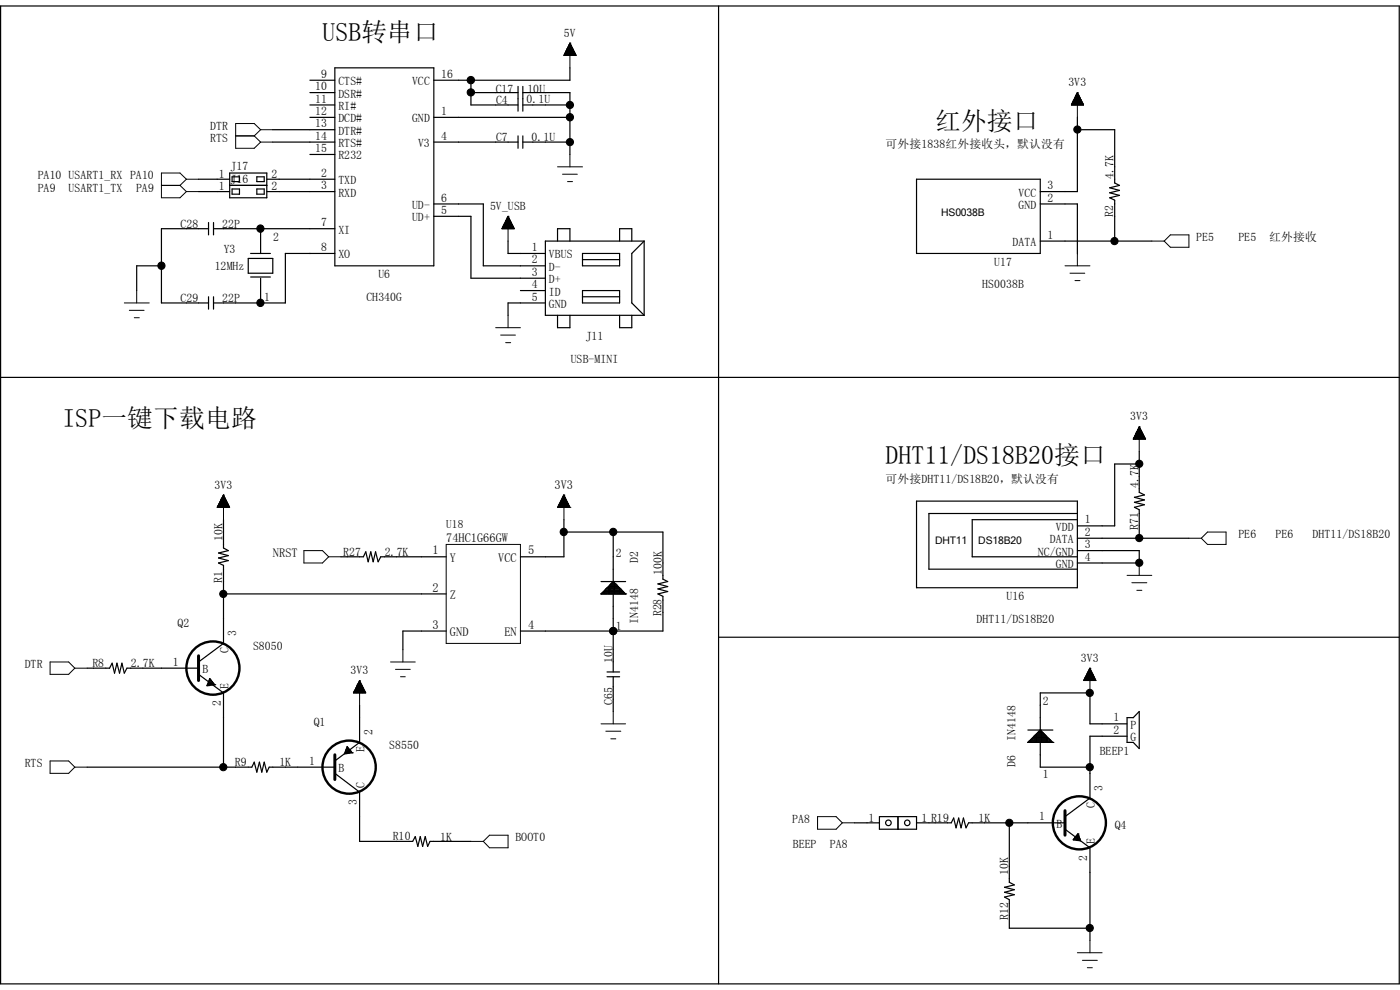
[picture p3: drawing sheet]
<svg xmlns="http://www.w3.org/2000/svg" width="297mm" height="210mm" viewBox="0 0 297 210" stroke-linecap="round" stroke-linejoin="round" font-family="sans-serif">
<g fill="none" stroke="#000" stroke-width=".25">
<path d="M.1 1.3h296.7v207.4h-296.7zM65.7 17h5.3M65.7 19.6h5.3M71 14.4h21v42h-21zM99.9 19.6h10M99.9 17v5.3h10M109.9 18.3v5.3M110.9 19.6h10v13.2M110.9 18.3v5.3M120.9 14.4v2.6h-28.9M152.4 1.3v207.4M42.1 38h6.6"/>
<path d="M48.7 39.3h7.9M48.7 36.7h7.9v5.3h-7.9zM49.2 37.5h1.6v1h-1.6zM54.5 37.5h1.5v1h-1.5zM56.6 38h14.4M57.9 30.1h13.1M57.9 27.5h13.1M65.7 24.9h5.3M65.7 22.3h5.3M65.7 32.8h5.3M92 24.9h28.9M92 30.1h17.9"/>
<path d="M109.9 28.8v2.7M110.9 30.1h10M110.9 22.3h10M110.9 28.8v2.7M194.4 38h26.3v15.8h-26.3zM228.6 24.9v15.7h-7.9M228.6 27.5h7.9v11.3l1 .5-2.1 .5 2.1 .6-2.1 .5 2.1 .5-2.1 .6 1.1 .5v8.6M34.2 56.4h-5.2v5.2M42.1 40.6h6.6M44.2 47.2v2.6M44.2 48.5h-10v15.8h10M45.3 47.2v2.6"/>
<path d="M45.3 48.5h25.7M49.2 40.1h1.6v1.1h-1.6zM52.7 54.8h5.2v3.2h-5.2zM53.2 53.8h4.2M53.2 58.8h4.2M54.5 40.1h1.5v1.1h-1.5zM55.3 48.5h.1M55.3 48.5v5.3M55.3 59v5.3M56.6 40.6h14.4M71 53.8h-10.5v10.5h-15.2M92 43.3h10.5v13.1h13.2"/>
<path d="M92 45.9h7.9v13.1h15.8M107.8 51.1v2.7h7.9M118.3 51.1v-2.6h2.6v2.6M123.6 53.8h7.8v2.6h-7.8zM123.6 55.1h7.8M131.4 51.1v-2.6h2.6v2.6M136.7 51.1h-21v15.8h21M136.7 51.1v15.8M136.7 51.1l-2.7 2.7v10.5l2.7 2.6M220.7 43.3h7.9v10.5M220.7 51.1h23.6M44.2 62.9v2.7"/>
<path d="M45.3 62.9v2.7M55.3 64.3h.1M110.4 61.6h5.3M115.7 64.3h-7.9v2.6M118.3 66.9v2.6h2.6v-2.6M123.6 61.6h7.8v2.7h-7.8zM123.6 62.9h7.8M131.4 66.9v2.6h2.6v-2.6M.1 80.1h296.7M241.7 98.4h-5.2v13.1h-7.9M241.7 95.8v8.6l1.1 .6-2.1 .5 2.1 .5-2.1 .6 2.1 .5-2.1 .5 1 .5v6.1M47.4 110.2v6l1 .6-2 .5 2 .6-2 .5 2 .5-2 .5 1 .5v16.6l-5.3 3.9"/>
<path d="M72.3 118.1h4.8l.5-1 .5 2.1 .6-2.1 .5 2.1 .5-2.1 .5 2.1 .6-1.1h13.9M119.6 110.2v7.9h-9.2M119.6 112.9h21v10l1 .5-2 .5 2 .5-2 .5 2 .6-2 .5 1 .5v7.4h-30.2M130.1 112.9v29.6M194.4 106.3h34.2v18.4h-34.2zM228.6 116.8h13.1v2.6M228.6 110.2h-22.4v7.9h22.4M228.6 108.9h-31.5v11.8h31.5M228.6 114.2h23.6M228.6 119.4h13.1M241.7 119.4h.1M47.4 126h47.3"/>
<path d="M94.7 133.9h-9.2v3.9M127.5 126h.1M127.5 126h5.2M127.5 123.4h5.2M127.8 126v-.3h4.7v.3M128 126v-.5h4.2v.5M128.3 126v-.8h3.7v.8M128.5 126v-1.1h3.2v1.1M128.8 126v-1.3h2.6v1.3M129.1 126v-1.6h2v1.6M129.3 126v-1.9h1.6v1.9M129.6 126v-2.1h1v2.1"/>
<path d="M129.8 126v-2.4h.5v2.4M130.1 123.4h.1M130.1 133.9h.1M130.1 123.4l2.6 2.6M130.1 123.4l-2.6 2.6M132.7 126h.1M152.4 135.2h144.4M18.5 141.7h4.7l.6-1 .5 2.1 .5-2.1 .6 2.1 .5-2.1 .5 2.1 .5-1.1h15.2M42.1 143l5.3 4v15.7M44 145.3v.1h.5M44.1 145.2h1.3M44.2 144.9h1.1"/>
<path d="M44.2 144.7v.7M44.3 144.7h.7M44.4 144.4h.4M44.4 144.1h.2M44.5 143.9l1.1 1.3M44.5 143.9l-.6 1.6 1.7-.3M44.5 143.9v1.4M44.8 144.3v1M45 144.6v.7M45.3 144.9v.3M45.6 145.2h.1M73.1 159.8l.6 .1"/>
<path d="M73.2 159.6h1.4M73.3 159.3h1.1M73.4 159v.9M73.4 159h.8M73.5 158.8h.5M73.6 158.5h.1M73.7 158.4l1 1.3M73.7 158.4l-.6 1.5 1.6-.2M73.7 158.4v1.4M73.9 158.7v1.1M74.2 159v.8M74.5 159.4v.3"/>
<path d="M74.7 159.7h.1M76.3 149.6v7.9l-5.3 3.9M128.8 143.6h2.6M128.8 142.5h2.6M130.1 143.6v7.3M218.1 157.5h.1M218.1 157.5h5.3M218.1 154.9h5.3M218.3 157.5v-.3h4.8v.3M218.6 157.5v-.5h4.2v.5M218.9 157.5v-.8h3.6v.8M219.1 157.5v-1h3.1v1"/>
<path d="M219.4 157.5v-1.3h2.6v1.3M219.6 157.5v-1.6h2.1v1.6M219.9 157.5v-1.8h1.6v1.8M220.2 157.5v-2.1h1v2.1M220.4 157.5v-2.4h.6v2.4M220.7 154.9h.1M220.7 154.9l2.7 2.6M220.7 154.9l-2.6 2.6M223.4 157.5h.1M231.2 147h.1M231.2 147h-10.5v15.7h10.5M231.2 147v6.5h7.9"/>
<path d="M239.1 152.2h1.3l1.3-1.3v7.9l-1.3-1.3h-1.3zM239.1 156.2h-7.9v13.1l-5.3 3.9M18.5 162.7h34.9l.5-1 .6 2.1 .5-2.1 .5 2.1 .5-2.1 .6 2.1 .5-1.1h13.9M71 164l5.3 4v10.5h11.2l.6-1 .5 2 .6-2 .5 2 .5-2 .5 2 .5-1h8.7M181.3 174.5h5.3M186.6 173.2h7.8v2.7h-7.8zM190.5 173.2v2.7M194.4 174.5h7.4l.5-1 .5 2.1 .6-2.1 .5 2.1 .5-2.1 .5 2.1 .6-1.1h20.4M214.1 174.5v12.7l1.1 .5-2.1 .5 2.1 .5-2.1 .6 2.1 .5-2.1 .5 1 .5v6.1h17.1M225.9 175.9l5.3 3.9v19.7M228 177.7h1M228 177.7v.5"/>
<path d="M228.2 177.5h.7M228.3 177.3v.9M228.5 178.2h.7M228.5 177.2h.3M228.6 177v1.3M228.7 176.9h.1M228.7 176.9l.5 1.5-1.5-.3zM228.9 177.2v1.1M229.1 178h-1.3v.2M229.1 177.9v.5"/>
<circle cx="188.5" cy="174.5" r=".59"/>
<circle cx="192.5" cy="174.5" r=".58"/>
</g>
<g fill="none" stroke="#000" stroke-width=".51">
<circle cx="45.2" cy="141.7" r="5.6"/>
<circle cx="74.1" cy="162.7" r="5.6"/>
<circle cx="229" cy="174.5" r="5.6"/>
</g>
<path d="M42.1 139.1v5.3M71 160.1v5.3M225.9 172v5.2" fill="none" stroke="#000" stroke-width=".63"/>
<g fill="none" stroke="#000" stroke-width=".21">
<path d="M119.7 11.6h2.5v.2M119.7 11.6v.2M119.7 11.6h2.4M119.8 11.5h2.3v.3M119.8 11.4v.4M119.8 11.3h2.2M119.9 11.2h2.1v.6M119.9 11.2v.6M119.9 11.1h2M120 11h1.8v.8M120 11v.8M120 10.9h1.8"/>
<path d="M120.1 10.8h1.7v1M120.1 10.8v1M120.1 10.7h1.6M120.2 10.6h1.5v1.2M120.2 10.5v1.3M120.2 10.5h1.4M120.3 10.4h1.2v1.4M120.3 10.3v1.5M120.4 10.3h1.1M120.4 10.2h1.1v1.6M120.4 10.1v1.7M120.4 10.1h1"/>
<path d="M120.5 10h.8v1.8M120.5 9.9v1.9M120.6 9.9h.7M120.6 9.7h.6v2.1M120.6 9.7v2.1M120.6 9.7h.6M120.7 9.6h.5v2.2M120.7 9.4v2.4M120.8 9.4h.3M120.8 9.4h.2v2.4M120.8 9.2v2.6M120.9 9.2h.1"/>
<path d="M120.9 9.1h.1M120.9 9.1v5.3M120.9 9.1l-1.3 2.7h2.6M120.9 9.1l1.3 2.7M228.3 20v2.3M228.4 20h.3M228.5 19.9h.2v2.4M228.5 19.7v2.6M228.5 19.7h.1M228.6 19.6h.1M228.6 19.6v5.3M228.6 19.6l-1.3 2.7"/>
<path d="M228.6 19.6l1.3 2.7h-2.6M34.2 39.3h4M38.2 39.3l1.3 1.3M39.5 38l-1.3-1.3h-4v5.3h4l1.3-1.4M39.5 38h2.6M39.5 38l-1.3 1.3M50 28.8h3.9M53.9 28.8l1.4 1.3M55.3 27.5h2.6M55.3 27.5l-1.4 1.3M55.3 27.5l-1.4-1.3h-3.9v5.3h3.9l1.4-1.4M55.3 30.1h2.6"/>
<path d="M118.3 35.4h5.3M119.3 37h3.2M120.4 38.5h1.1M120.9 32.8v2.6M227.3 22.3v-.2h2.5v.2M227.4 22.1h2.4M227.4 22.3v-.4h2.3v.4M227.5 21.8h2.2M227.5 21.8h2.1v.5M227.5 21.7v.6M227.6 21.6h2M227.6 21.5h1.9v.8"/>
<path d="M227.6 21.5v.8M227.7 21.4h1.8M227.7 22.3v-1h1.7v1M227.8 21.2h1.6M227.8 21.1h1.5v1.2M227.8 21v1.3M227.9 21h1.3M228 20.9h1.2v1.4M228 20.8v1.5M228 20.8h1.2M228 20.7h1.1v1.6M228 20.6v1.7"/>
<path d="M228.1 20.6h1M228.2 20.5h.8v1.8M228.2 20.4v1.9M228.2 20.4h.7M228.3 20.3h.6v2M228.3 20.2v2.1M228.3 20.2h.6M228.3 20.1h.5v2.2M39.5 40.6h2.6M106.6 48.4l2.5 .1M106.6 48.3v.2M106.6 48.3h2.4"/>
<path d="M106.6 48.2h2.4v.3M106.6 48.2v.3M106.7 48.1h2.2M106.7 48h2.1v.5M106.7 47.9v.6M106.8 47.9h2M106.8 47.8h2v.7M106.8 47.7v.8M106.9 47.7h1.8M106.9 47.6h1.7v.9M106.9 47.5v1M107 47.5h1.6"/>
<path d="M107.1 47.4h1.4v1.1M107.2 47.2h1.2v1.3M107.2 47v1.5M107.2 47h1.2M107.3 46.9h1v1.6M107.4 46.7h.8v1.8M107.4 46.7v1.8M107.4 46.7h.8M107.5 46.5h.6v2M107.6 46.3h.4v2.2M107.6 46.2v2.3M107.6 46.2h.3"/>
<path d="M107.7 46.1h.2v2.4M107.8 45.9h.1M107.8 45.9v5.2M107.8 45.9l1.3 2.6h-2.6zM107.8 46l-.1 2.5M108.1 46.4h-.6v2.1M108.2 46.8h-.9v1.7M108.5 47.3h-1.4v1.2M225.9 56.4h5.3M227 58h3.1M228 59.5h1.1M228.6 53.8v2.6"/>
<path d="M244.3 51.1h2.7M247 51.1l1.3-1.3h3.9v2.7h-3.9zM26.4 64.3h5.3M27.4 65.8h3.2M28.5 67.4h1M29 61.6v2.7M105.2 69.5h5.2M106.2 71.1h3.1M107.3 72.7h1M107.8 66.9v2.6M240.5 93.1h2.5M240.5 93h2.4"/>
<path d="M240.5 93.1v-.3h2.4v.3M240.6 92.8h2.2M240.7 93.1v-.5h2.1v.5M240.7 92.5h2M240.7 92.5h2v.6M240.7 92.4v.7M240.8 92.3h1.8M240.9 93.1v-.9h1.6v.9M240.9 92.1h1.6M241 93.1v-1.1h1.4v1.1M241 91.9h1.4M241 91.8h1.3v1.3"/>
<path d="M241 91.7v1.4M241.1 91.7h1.2M241.2 91.6h1v1.5M241.2 91.5v1.6M241.3 91.5h.9M241.3 91.4h.8v1.7M241.3 91.3v1.8M241.3 91.3h.8M241.4 91.2h.6v1.9M241.4 91.1v2M241.4 91.1h.6M241.5 91h.4v2.1"/>
<path d="M241.5 90.8v2.3M241.6 90.8h.3M241.6 90.7h.2v2.4M241.6 90.6v2.5M241.6 90.6h.2M241.7 90.6h.1M241.7 90.6v5.2M241.7 90.6l1.3 2.5h-2.6zM46.1 107.6h2.6M46.1 107.4v.2M46.2 107.4h2.4M46.4 107.1h2v.5"/>
<path d="M46.4 107v.6M46.4 107h2M46.4 106.9h1.9M46.4 106.8v.8M46.5 106.8h1.8M46.6 106.7h1.6M46.6 106.6v1M46.6 106.6h1.6M46.7 106.5h1.4M46.8 106.3h1.2M46.8 106.1v1.5M46.8 106.2h1.2"/>
<path d="M46.9 106.1h1v1.5M46.9 105.9v1.7M46.9 106h1M46.9 105.9h.9v1.7M46.9 105.7v1.9M47 105.8h.8M47.1 105.7h.6M47.1 105.5v2.1M47.2 105.5h.5M47.2 105.5h.4v2.1M47.2 105.3v2.3M47.2 105.3h.3"/>
<path d="M47.3 105.2h.2v2.4M47.3 105.1v2.5M47.3 105.2h.2M47.4 105h.1M47.4 105v5.2M47.4 105l1.3 2.6h-2.6zM47.7 105.6v2M48 106.2v1.4M48.1 106.4h-1.4v1.2M48.1 106.5v1.1M48.2 106.7v.9M48.3 106.8v.8"/>
<path d="M48.5 107.2h-2.2l-.1 .4M48.6 107.3v.3M48.7 107.5v.1M64.5 116.8h3.9l1.3 1.3-1.3 1.3h-3.9zM69.7 118.1h2.6M94.7 115.5h15.7v21h-15.7zM118.3 107.6h.1M118.3 107.6h2.6M118.4 107.6h2.5M118.4 107.4h2.4M118.5 107.2h2.2M118.5 107.1v.5"/>
<path d="M118.5 107.1h2.1M118.6 107h2M118.7 106.8h1.8M118.7 106.7v.9M118.7 106.7h1.7M118.8 106.6h1.6M118.9 106.4h1.4M118.9 106.3v1.3M119 106.3h1.2M119 106.2h1.2M119.1 106h1M119.1 105.8v1.8"/>
<path d="M119.2 105.9h.8M119.3 105.8h.7M119.3 105.6v2M119.3 105.7h.6M119.3 105.5h.6M119.3 105.4v2.2M119.4 105.5h.4M119.4 105.3h.4M119.4 105.2v2.4M119.5 105.2h.2M119.5 105v2.6M119.6 105h.1"/>
<path d="M119.6 105v5.2M119.6 105l-1.3 2.6M119.6 105l1.3 2.6M119.7 105.1v2.5M119.8 105.3v2.3M119.9 105.5v2.1M120 105.7v1.9M120.1 105.9v1.7M120.1 106.1h-1l-.1 1.5M120.2 106.1v1.5M120.3 106.3v1.3M120.4 106.5h-1.5l-.1 1.1"/>
<path d="M120.4 106.6v1M120.5 106.8v.8M120.6 106.9h-1.9l-.1 .7M120.6 107v.6M120.7 107.2v.4M120.8 107.4h-2.4v.2M120.8 107.4v.2M120.9 107.6h.1M241.7 119.4v2.6M252.2 114.2h2.6M256.2 112.9h3.9v2.6h-3.9l-1.4-1.3zM85.5 137.8v2.6"/>
<path d="M239.1 122h5.2M240.1 123.6h3.2M241.2 125.2h1M10.6 140.4h4l1.3 1.3-1.3 1.3h-4zM15.9 141.7h2.6M75 146.8v.2M75.1 146.8h2.4M75.1 146.7h2.3M75.1 146.6v.4M75.2 146.6h2.2M75.2 146.5h2.1M75.2 146.4v.6"/>
<path d="M75.3 146.4h2M75.4 146.3h1.8M75.4 146.2v.8M75.4 146.2h1.8M75.4 146.1h1.7M75.4 146v1M75.5 146h1.6M75.6 145.9h1.4M75.6 145.8v1.2M75.6 145.8h1.4M75.6 145.7h1.3M75.6 145.5v1.5"/>
<path d="M75.7 145.6h1.2M75.7 145.5h1.1M75.7 145.3v1.7M75.8 145.3h1M75.9 145.2h.8M75.9 145.1v1.9M75.9 145.2h.7M76 145h.6M76 144.9v2.1M76 144.9h.5M76.1 144.8h.4M76.1 144.7v2.3"/>
<path d="M76.1 144.7h.4M76.2 144.7h.2M76.2 144.4v2.6M76.2 144.5h.1M76.3 144.4h.1M76.3 144.4v5.2M76.3 144.4l-1.3 2.6M76.3 144.4l1.3 2.6h-2.6M76.4 144.6v2.4M76.5 144.8v2.2M76.6 145v2M76.7 145.2v1.8"/>
<path d="M76.8 145.4v1.6M76.9 145.6v1.4M77 145.8v1.2M77.1 146v1M77.2 146.3v.7M77.3 146.5v.5M77.4 146.7v.3M77.6 146.9v.1M82.8 140.4h5.3M83.9 142h3.1M85 143.6h1M127.5 153.5h5.2"/>
<path d="M128.5 155.1h3.2M129.6 156.7h1M130.1 150.9v2.6M230 144.3h2.5M230 144.2v.2M230 144.2h2.4M230 144.1h2.4M230 144v.4M230.1 144h2.2M230.1 143.9h2.1M230.1 143.8v.6M230.2 143.8h2"/>
<path d="M230.3 143.7h1.9M230.3 143.6v.8M230.3 143.6h1.8M230.4 143.5h1.6M230.4 143.4v1M230.4 143.4h1.6M230.5 143.3h1.4M230.5 143.2v1.2M230.5 143.2h1.4v1.2M230.6 143h1.3M230.6 142.9v1.5M230.6 142.9h1.2"/>
<path d="M230.7 142.8h1M230.7 142.7v1.7M230.7 142.7h.9M230.8 142.6h.8M230.8 142.5v1.9M230.8 142.5h.8M230.9 142.4h.6M230.9 142.3v2.1M230.9 142.3h.6v2.1M231 142.2h.4M231 142v2.4M231.1 142.1h.3"/>
<path d="M231.1 142h.2M231.1 141.9v2.5M231.1 141.9h.2v2.5M231.2 141.8h.1M231.2 141.7v5.3M231.2 141.7l1.3 2.7h-2.6zM231.4 142.2v2.2M231.6 142.6v1.8M231.7 142.8v1.6M231.9 143v1.4M232 143.4v1M232.2 143.6v.8"/>
<path d="M232.2 143.8v.6M232.4 144.1v.3M232.5 144.3v.1M10.6 161.4h4l1.3 1.3-1.3 1.3h-4zM15.9 162.7h2.6M99.9 178.5h2.6M103.8 177.2h4v2.6h-4l-1.3-1.3zM173.4 173.2h4l1.3 1.3-1.3 1.4h-4zM178.7 174.5h2.6M231.2 199.5v2.6M228.6 202.1h5.2M229.6 203.7h3.2"/>
<path d="M230.7 205.3h1"/>
</g>
<g fill="#000" stroke="#000" stroke-width=".21">
<circle cx="99.9" cy="17" r=".78"/>
<circle cx="99.9" cy="19.6" r=".77"/>
<circle cx="120.9" cy="24.9" r=".77"/>
<circle cx="120.9" cy="22.3" r=".76"/>
<circle cx="120.9" cy="30.1" r=".76"/>
<circle cx="228.6" cy="27.5" r=".76"/>
<circle cx="34.2" cy="56.4" r=".77"/>
<circle cx="55.2" cy="48.5" r=".77"/>
<circle cx="236.4" cy="51.1" r=".76"/>
<circle cx="55.2" cy="64.2" r=".77"/>
<circle cx="241.7" cy="98.4" r=".76"/>
<circle cx="119.6" cy="112.8" r=".77"/>
<circle cx="130.1" cy="112.8" r=".77"/>
<circle cx="241.7" cy="119.4" r=".76"/>
<circle cx="241.7" cy="114.1" r=".76"/>
<circle cx="47.4" cy="126" r=".76"/>
<circle cx="130.1" cy="133.9" r=".76"/>
<circle cx="231.2" cy="147" r=".76"/>
<circle cx="47.4" cy="162.7" r=".76"/>
<circle cx="214.1" cy="174.5" r=".76"/>
<circle cx="231.2" cy="162.7" r=".76"/>
<circle cx="231.2" cy="196.8" r=".76"/>
</g>
<g font-size="5.5">
<text x="68.4" y="8.6">USB转串口</text>
<text x="198.4" y="27.5">红外接口</text>
<text x="13.2" y="90.6">ISP一键下载电路</text>
<text x="187.9" y="98.4">DHT11/DS18B20接口</text>
</g>
<g font-size="2.6">
<text x="117.6" y="103.7">3V3</text>
<text x="57.9" y="118.1">NRST</text>
<text x="91.8" y="117.6">1</text>
<text x="94.7" y="114.9">74HC1G66GW</text>
<text x="95.5" y="119.2">Y</text>
<text x="105.7" y="119.2">VCC</text>
<text x="112" y="117.6">5</text>
<text x="91.8" y="125.5">2</text>
<text x="95.5" y="127.1">Z</text>
<text x="91.8" y="133.3">3</text>
<text x="95.5" y="135">GND</text>
<text x="107" y="135">EN</text>
<text x="112" y="133.3">4</text>
</g>
<g font-size="2.5">
<text x="119.6" y="7.8">5V</text>
<text x="68.2" y="16.5">9</text>
<text x="93.6" y="16.5">16</text>
<text x="66.9" y="19.1">10</text>
<text x="66.9" y="21.8">11</text>
<text x="71.8" y="18.1">CTS#</text>
<text x="71.8" y="20.7">DSR#</text>
<text x="71.8" y="23.3">RI#</text>
<text x="87.4" y="18.1">VCC</text>
<text x="105.2" y="19.6">C17</text>
<text x="105.2" y="22.1">C4</text>
<text x="111.7" y="21.8">0.1U</text>
<text x="111.9" y="19.6">10U</text>
<text x="226.6" y="18.3">3V3</text>
<text x="44.6" y="27.5">DTR</text>
<text x="66.9" y="24.3">12</text>
<text x="66.9" y="27">13</text>
<text x="66.9" y="29.6">14</text>
<text x="71.8" y="25.9">DCD#</text>
<text x="71.8" y="28.6">DTR#</text>
<text x="87.4" y="25.9">GND</text>
<text x="93.6" y="24.3">1</text>
<text x="93.6" y="29.6">4</text>
<text x="105.2" y="29.9">C7</text>
<text x="112.8" y="29.9">0.1U</text>
<text x="44.6" y="30.1">RTS</text>
<text x="66.9" y="32.2">15</text>
<text x="71.8" y="31.2">RTS#</text>
<text x="71.8" y="33.8">R232</text>
<text x="88.7" y="31.2">V3</text>
<text x="187.9" y="31.5">可外接1838红外接收头，默认没有</text>
<text x="8" y="40.6">PA9</text>
<text x="8" y="38">PA10 USART1_RX PA10</text>
<text x="14.6" y="40.6">USART1_TX</text>
<text x="28.9" y="40.6">PA9</text>
<text x="46.4" y="40.4">1</text>
<text x="46.4" y="37.8">1</text>
<text x="48.9" y="38.8">J16</text>
<text x="48.9" y="36.2">J17</text>
<text x="57.6" y="40.4">2</text>
<text x="57.6" y="37.8">2</text>
<text x="68.2" y="37.5">2</text>
<text x="68.2" y="40.1">3</text>
<text x="71.8" y="39.1">TXD</text>
<text x="71.8" y="41.7">RXD</text>
<text x="216.1" y="41.7">VCC</text>
<text x="222.2" y="40.1">3</text>
<text x="236.2" y="37.9" transform="rotate(-90 236.2 37.9)">4.7K</text>
<text x="87.4" y="46.9">UD+</text>
<text x="87.4" y="44.3">UD-</text>
<text x="93.6" y="45.4">5</text>
<text x="93.6" y="42.8">6</text>
<text x="104" y="44.6">5V_USB</text>
<text x="216.1" y="44.3">GND</text>
<text x="222.2" y="42.8">2</text>
<text x="236.2" y="46.1" transform="rotate(-90 236.2 46.1)">R2</text>
<text x="38.3" y="48.3">C28</text>
<text x="47.2" y="48.3">22P</text>
<text x="47.5" y="53.8">Y3</text>
<text x="58" y="51.1">2</text>
<text x="68.2" y="48">7</text>
<text x="68.2" y="53.3">8</text>
<text x="71.8" y="49.6">XI</text>
<text x="112.8" y="53.3">1</text>
<text x="214.8" y="52.2">DATA</text>
<text x="222.2" y="50.6">1</text>
<text x="253.8" y="51.1">PE5</text>
<text x="262.7" y="51.1">PE5</text>
<text x="269.3" y="51.1">红外接收</text>
<text x="45.5" y="57.2">12MHz</text>
<text x="71.8" y="54.8">XO</text>
<text x="80.3" y="59">U6</text>
<text x="112.8" y="55.9">2</text>
<text x="112.8" y="58.5">3</text>
<text x="116.5" y="54.8">VBUS</text>
<text x="116.5" y="57.4">D-</text>
<text x="210.9" y="56.4">U17</text>
<text x="38.3" y="64.1">C29</text>
<text x="47.2" y="64.1">22P</text>
<text x="56" y="63.8">1</text>
<text x="77.7" y="63.8">CH340G</text>
<text x="112.8" y="61.1">4</text>
<text x="112.8" y="63.8">5</text>
<text x="116.5" y="60.1">D+</text>
<text x="116.5" y="62.7">ID</text>
<text x="116.5" y="65.3">GND</text>
<text x="208.4" y="61.2">HS0038B</text>
<text x="121.1" y="77">USB-MINI</text>
<text x="124.2" y="72.2">J11</text>
<text x="239.8" y="89.2">3V3</text>
<text x="45.5" y="103.7">3V3</text>
<text x="187.9" y="102.4">可外接DHT11/DS18B20，默认没有</text>
<text x="241.5" y="103.6" transform="rotate(-90 241.5 103.6)">4.7K</text>
<text x="224" y="112.6">VDD</text>
<text x="230.1" y="111">1</text>
<text x="230.1" y="113.7">2</text>
<text x="241.4" y="112.4" transform="rotate(-90 241.4 112.4)">R71</text>
<text x="47.2" y="114.8" transform="rotate(-90 47.2 114.8)">10K</text>
<text x="72.8" y="117.9">R27</text>
<text x="81.6" y="117.9">2.7K</text>
<text x="130.6" y="118.2">2</text>
<text x="135.4" y="119.4" transform="rotate(-90 135.4 119.4)">D2</text>
<text x="220.2" y="117.9">NC/GND</text>
<text x="222.7" y="115.2">DATA</text>
<text x="230.1" y="116.2">3</text>
<text x="230.1" y="118.9">4</text>
<text x="262.7" y="114.2">PE6</text>
<text x="270.6" y="114.2">PE6</text>
<text x="278.5" y="114.2">DHT11/DS18B20</text>
<text x="47.2" y="123.6" transform="rotate(-90 47.2 123.6)">R1</text>
<text x="140.4" y="122" transform="rotate(-90 140.4 122)">100K</text>
<text x="224" y="120.5">GND</text>
<text x="140.3" y="130.8" transform="rotate(-90 140.3 130.8)">R28</text>
<text x="213.5" y="127.3">U16</text>
<text x="37.7" y="133.1">Q2</text>
<text x="50.1" y="134.9" transform="rotate(-90 50.1 134.9)">3</text>
<text x="53.7" y="137.8">S8050</text>
<text x="130.6" y="133.6">1</text>
<text x="135.4" y="132.3" transform="rotate(-90 135.4 132.3)">IN4148</text>
<text x="207.2" y="132.1">DHT11/DS18B20</text>
<text x="5.3" y="141.7">DTR</text>
<text x="19.6" y="141.5">R8</text>
<text x="27.8" y="141.5">2.7K</text>
<text x="36.7" y="141.2">1</text>
<text x="42.9" y="142.8">B</text>
<text x="48.5" y="138.6" transform="rotate(-90 48.5 138.6)">C</text>
<text x="74.4" y="143">3V3</text>
<text x="129.9" y="140.7" transform="rotate(-90 129.9 140.7)">10U</text>
<text x="229.3" y="140.4">3V3</text>
<text x="46.9" y="149.9" transform="rotate(-90 46.9 149.9)">2</text>
<text x="48.5" y="146.2" transform="rotate(-90 48.5 146.2)">E</text>
<text x="129.9" y="149.5" transform="rotate(-90 129.9 149.5)">C65</text>
<text x="221.2" y="149.6">2</text>
<text x="66.5" y="154.1">Q1</text>
<text x="79" y="155.9" transform="rotate(-90 79 155.9)">2</text>
<text x="236.2" y="153">1</text>
<text x="236.2" y="155.7">2</text>
<text x="239.9" y="154.6">P</text>
<text x="77.3" y="159.6" transform="rotate(-90 77.3 159.6)">E</text>
<text x="82.6" y="158.8">S8550</text>
<text x="215.4" y="157.2" transform="rotate(-90 215.4 157.2)">IN4148</text>
<text x="233.3" y="160.1">BEEP1</text>
<text x="239.9" y="157.2">G</text>
<text x="5.3" y="162.7">RTS</text>
<text x="49.8" y="162.5">R9</text>
<text x="59.3" y="162.6">1K</text>
<text x="65.6" y="162.2">1</text>
<text x="71.8" y="163.8">B</text>
<text x="77.3" y="167.2" transform="rotate(-90 77.3 167.2)">C</text>
<text x="215.4" y="162.7" transform="rotate(-90 215.4 162.7)">D6</text>
<text x="221.2" y="165.1">1</text>
<text x="233.9" y="167.7" transform="rotate(-90 233.9 167.7)">3</text>
<text x="75.7" y="170.9" transform="rotate(-90 75.7 170.9)">3</text>
<text x="232.3" y="171.4" transform="rotate(-90 232.3 171.4)">C</text>
<text x="83.3" y="178.2">R10</text>
<text x="93.4" y="178.3">1K</text>
<text x="109.3" y="178.5">BOOT0</text>
<text x="168.1" y="174.5">PA8</text>
<text x="168.2" y="179.8">BEEP</text>
<text x="176.1" y="179.8">PA8</text>
<text x="184.2" y="174.3">1</text>
<text x="195.5" y="174.3">1 R19</text>
<text x="207.6" y="174.4">1K</text>
<text x="220.5" y="174">1</text>
<text x="224.1" y="175.6">B</text>
<text x="232.3" y="179" transform="rotate(-90 232.3 179)">E</text>
<text x="236.5" y="175.9">Q4</text>
<text x="213.9" y="185.7" transform="rotate(-90 213.9 185.7)">10K</text>
<text x="230.7" y="182.7" transform="rotate(-90 230.7 182.7)">2</text>
<text x="213.9" y="195.1" transform="rotate(-90 213.9 195.1)">R12</text>
</g>
<text font-size="2.4" x="94.7" y="112.1">U18</text>
<g font-size="2.2">
<text x="199.7" y="45.9">HS0038B</text>
<text x="198.4" y="115.5">DHT11</text>
<text x="207.5" y="115.5">DS18B20</text>
</g>
</svg>
